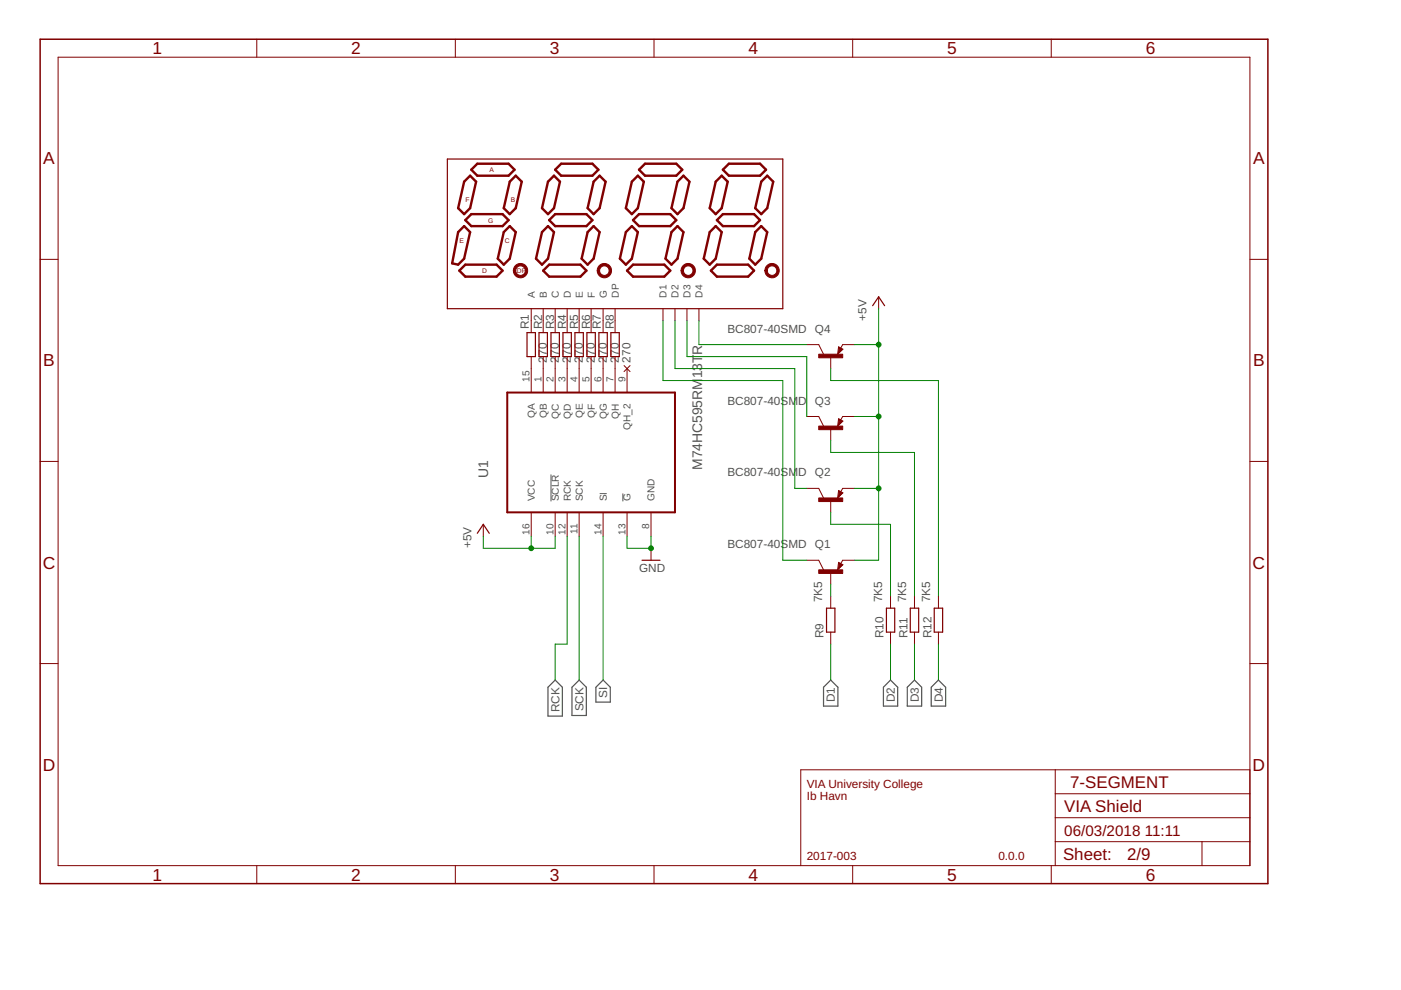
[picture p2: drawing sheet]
<svg xmlns="http://www.w3.org/2000/svg" width="297mm" height="210mm" viewBox="0 0 297 210" stroke-linecap="round" stroke-linejoin="round" font-family="sans-serif">
<path d="M116.8 100.6v5.7M132.1 104.6v1.7" fill="none" stroke="#505050" stroke-width=".21"/>
<path d="M117.7 144.2l1.5 1.5v6.1h-3v-6.1zM122.8 144.2l1.5 1.5v6h-3v-6zM127.9 144.2l1.5 1.5v3.2h-3.1v-3.2zM176.1 144.2l1.6 1.5v4h-3.1v-4zM188.8 144.2l1.5 1.5v4h-3v-4zM192.4 145.7l1.5-1.5 1.5 1.5v4h-3zM197.4 145.7l1.6-1.5 1.5 1.5v4h-3.1z" fill="none" stroke="#505050" stroke-width=".25"/>
<g fill="none" stroke="#800000" stroke-width=".25">
<path d="M94.8 33.7h71.2v31.7h-71.2zM111.7 70.5h1.8v5.1h-1.8zM114.3 70.5h1.8v5.1h-1.8zM116.8 70.5h1.8v5.1h-1.8zM119.4 70.5h1.7v5.1h-1.7zM121.9 70.5h1.8v5.1h-1.8zM124.4 70.5h1.8v5.1h-1.8zM127 70.5h1.8v5.1h-1.8zM129.5 70.5h1.8v5.1h-1.8zM177.9 73.7l.6 .4-.7 .7 .1-1 .4 .3-.3 .4v-.4M185 64.8l1.3-1.9 1.3 1.9M177.9 88.9l.6 .4-.7 .8 .1-1 .4 .2-.3 .4v-.4"/>
<path d="M101.2 113.1l1.3-1.9 1.2 1.9M136.1 118.8h3.8M177.9 104.2l.6 .4-.7 .7 .1-1 .4 .3-.3 .3v-.3M177.9 119.4l.6 .4-.7 .8 .1-1.1 .4 .3-.3 .4v-.4M175.2 128.9h1.8v5.1h-1.8zM187.9 128.9h1.8v5.1h-1.8zM193 128.9h1.8v5.1h-1.8zM198.1 128.9h1.8v5.1h-1.8z"/>
</g>
<g fill="none" stroke="#800000" stroke-width=".51">
<path d="M99.7 37.3l1.2 1.2-1.2 5.6-1.3 1.3-1.3-1.3 1.3-5.6zM99.9 36l1.3-1.3h6.6l1.3 1.3-1.3 1.3h-6.6zM109.3 37.3l1.3 1.2-1.3 5.6-1.2 1.3-1.3-1.3 1.3-5.6zM117.5 37.3l1.2 1.2-1.2 5.6-1.3 1.3-1.3-1.3 1.3-5.6zM117.7 36l1.3-1.3h6.6l1.3 1.3-1.3 1.3h-6.6zM127.1 37.3l1.3 1.2-1.3 5.6-1.2 1.3-1.3-1.3 1.3-5.6zM135.2 37.3l1.3 1.2-1.3 5.6-1.2 1.3-1.3-1.3 1.3-5.6zM135.5 36l1.3-1.3h6.6l1.3 1.3-1.3 1.3h-6.6zM144.9 37.3l1.3 1.2-1.3 5.6-1.3 1.3-1.2-1.3 1.2-5.6zM151.7 38.5l1.3-1.2 1.3 1.2-1.3 5.6-1.3 1.3-1.2-1.3zM153.3 36l1.2-1.3h6.6l1.3 1.3-1.3 1.3h-6.6zM162.7 37.3l1.2 1.2-1.2 5.6-1.3 1.3-1.3-1.3 1.3-5.6z"/>
<path d="M97.4 57.4l1.3-1.3h6.6l1.3 1.3-1.3 1.3h-6.6zM98.4 47.9l1.3 1.3-1.3 5.6-1.3 1.3-1.2-.3 1.2-6.6zM98.7 46.7l1.2-1.3h6.7l1.2 1.3-1.2 1.2h-6.7zM108.1 47.9l1.2 1.3-1.2 5.6-1.3 1.3-1.3-1.3 1.3-5.6zM115.2 57.4l1.2-1.3h6.7l1.2 1.3-1.2 1.3h-6.7zM116.2 47.9l1.3 1.3-1.3 5.6-1.3 1.3-1.3-1.3 1.3-5.6zM116.4 46.7l1.3-1.3h6.6l1.3 1.3-1.3 1.2h-6.6zM125.9 47.9l1.2 1.3-1.2 5.6-1.3 1.3-1.3-1.3 1.3-5.6zM132.9 57.4l1.3-1.3h6.6l1.3 1.3-1.3 1.3h-6.6zM134 47.9l1.2 1.3-1.2 5.6-1.3 1.3-1.3-1.3 1.3-5.6zM134.2 46.7l1.3-1.3h6.6l1.3 1.3-1.3 1.2h-6.6zM143.6 47.9l1.3 1.3-1.3 5.6-1.2 1.3-1.3-1.3 1.3-5.6z"/>
<path d="M150.7 57.4l1.3-1.3h6.6l1.3 1.3-1.3 1.3h-6.6zM151.7 47.9l1.3 1.3-1.3 5.6-1.2 1.3-1.3-1.3 1.3-5.6zM152 46.7l1.3-1.3h6.6l1.2 1.3-1.2 1.2h-6.6zM161.4 47.9l1.3 1.3-1.3 5.6-1.3 1.3-1.2-1.3 1.2-5.6z"/>
</g>
<g fill="#800000" stroke="#800000" stroke-width=".21">
<path d="M109.2 56.3a1.52 1.52 0 0 1 2.5 .3 1.52 1.52 0 0 1-.9 2.2 1.52 1.52 0 0 1-2-1.4h.5a1.02 1.02 0 0 1 1.5-.9 1.02 1.02 0 0 1 .2 1.7 1.02 1.02 0 0 1-1.6-.6l-.1-.2h-.5z" fill-rule="evenodd"/>
<path d="M127 56.3a1.52 1.52 0 0 1 2.4 .3 1.52 1.52 0 0 1-.8 2.2 1.52 1.52 0 0 1-2-1.4h.5a1.01 1.01 0 0 1 1.5-.9 1.01 1.01 0 0 1 .2 1.7 1.01 1.01 0 0 1-1.7-.6v-.2h-.5z" fill-rule="evenodd"/>
<path d="M144.8 56.3a1.52 1.52 0 0 1 2.4 .3 1.52 1.52 0 0 1-.9 2.2 1.52 1.52 0 0 1-1.9-1.4h.5a1.01 1.01 0 0 1 1.5-.9 1.01 1.01 0 0 1 .1 1.7 1.01 1.01 0 0 1-1.6-.6v-.2h-.5z" fill-rule="evenodd"/>
<path d="M162.6 56.3a1.52 1.52 0 0 1 2.4 .3 1.52 1.52 0 0 1-.9 2.3 1.52 1.52 0 0 1-1.9-1.5h.5a1.02 1.02 0 0 1 1.4-1 1.02 1.02 0 0 1 .3 1.7 1.02 1.02 0 0 1-1.7-.5v-.2h-.5z" fill-rule="evenodd"/>
</g>
<g fill="none" stroke="#800000" stroke-width=".21">
<path d="M12.3 12.1h252.7v171.4h-252.7zM54.4 8.3v3.8M96.5 8.3v3.8M138.7 8.3v3.8M180.8 8.3v3.8M222.9 8.3v3.8M8.5 55h3.8M265 55h3.8M112.6 65.4v5.1M112.6 75.6v7.6M115.2 65.4v5.1M115.2 75.6v7.6"/>
<path d="M117.7 65.4v5.1M117.7 75.6v7.6M120.2 65.4v5.1M120.2 75.6v7.6M122.8 65.4v5.1M122.8 75.6v7.6M125.3 65.4v5.1M125.3 75.6v7.6M127.9 65.4v5.1M127.9 75.6v7.6M130.4 65.4v5.1M130.4 75.6v7.6"/>
<path d="M132.3 77.5l1.3 1.3M132.9 78.1v5.1M133.6 77.5l-1.3 1.3M140.6 65.4v2.6M143.1 65.4v2.6M145.6 65.4v2.6M148.2 65.4v2.6M171 73.1h2.6l1 2M176.1 75.6v2.5M177.8 73.5l.9 .5-1.1 1.1zM181.2 73.1h-2.5l-.5 .7M186.3 62.9v2.5"/>
<path d="M8.5 97.8h3.8M171 88.3h2.6l1 2M176.1 90.8v2.6M177.8 88.8l.9 .5-1.1 1zM181.2 88.3h-2.5l-.5 .7M265 97.8h3.8M102.5 111.2v2.5M112.6 108.6v5.1M117.7 108.6v5.1M120.2 108.6v5.1M122.8 108.6v5.1M127.9 108.6v5.1"/>
<path d="M132.9 108.6v5.1M138 108.6v5.1M138 116.2v2.6M171 103.5h2.6l1 2.1M171 118.8h2.6l1 2M176.1 106.1v2.5M177.8 104l.9 .5-1.1 1.1zM177.8 119.2l.9 .5-1.1 1.1zM181.2 103.5h-2.5l-.5 .8M181.2 118.8h-2.5l-.5 .7M176.1 121.3v2.6M176.1 126.4v2.5"/>
<path d="M176.1 134v2.6M188.8 126.4v2.5M188.8 134v2.6M193.9 126.4v2.5M193.9 134v2.6M199 126.4v2.5M199 134v2.6M8.5 140.7h3.8M265 140.7h3.8M223.7 178.5h41.3M223.7 163.2v20.3M223.7 173.4h41.3"/>
<path d="M223.7 168.3h41.3M254.8 178.5v5M265 163.2h-95.2v20.3M54.4 183.5v3.8M96.5 183.5v3.8M138.7 183.5v3.8M180.8 183.5v3.8M222.9 183.5v3.8"/>
</g>
<path d="M107.5 83.2h35.6v25.4h-35.6z" fill="none" stroke="#800000" stroke-width=".42"/>
<path d="M8.5 8.3h260.3v179h-260.3z" fill="none" stroke="#800000" stroke-width=".32"/>
<g fill="#800000" stroke="#800000" stroke-width=".21">
<path d="M173.6 90.3h5.1v.8h-5.1z"/>
<path d="M173.6 75.1h5.1v.8h-5.1z"/>
<path d="M173.6 105.6h5.1v.7h-5.1z"/>
<path d="M173.6 120.8h5.1v.8h-5.1z"/>
</g>
<g fill="none" stroke="#008000" stroke-width=".21">
<path d="M140.6 68v12.7h25.4v38.1h5M143.1 68v10.1h25.4v25.4h2.5M145.6 68v7.6h25.4v12.7M148.2 68v5.1h22.8M176.1 78.1v2.6h22.9v45.7M181.2 73.1h5.1M186.3 65.4v53.4h-5.1M176.1 93.4v2.5h17.8v30.5M181.2 88.3h5.1M102.5 113.7v2.5h15.2v-2.5M112.6 113.7v2.5M120.2 113.7v22.9h-2.5v7.6"/>
<path d="M122.8 113.7v30.5M127.9 113.7v30.5M132.9 113.7v2.5h5.1v-2.5M176.1 108.6v2.6h12.7v15.2M181.2 103.5h5.1M176.1 123.9v2.5M176.1 136.6v7.6M188.8 136.6v7.6M193.9 136.6v7.6M199 136.6v7.6"/>
</g>
<g fill="#008000" stroke="#008000" stroke-width=".21">
<circle cx="112.6" cy="116.2" r=".51"/>
<circle cx="186.3" cy="73.1" r=".51"/>
<circle cx="186.3" cy="88.3" r=".51"/>
<circle cx="186.3" cy="103.5" r=".51"/>
<circle cx="138" cy="116.2" r=".51"/>
</g>
<g font-size="3.7" fill="#800000">
<text x="32.4" y="11.5">1</text>
<text x="74.5" y="11.5">2</text>
<text x="116.6" y="11.5">3</text>
<text x="158.7" y="11.5">4</text>
<text x="200.8" y="11.5">5</text>
<text x="242.9" y="11.5">6</text>
<text x="9.2" y="34.8">A</text>
<text x="265.7" y="34.8">A</text>
<text x="9.2" y="77.7">B</text>
<text x="265.7" y="77.7">B</text>
<text x="9.1" y="120.6">C</text>
<text x="265.6" y="120.6">C</text>
<text x="9.1" y="163.4">D</text>
<text x="265.6" y="163.4">D</text>
<text x="32.4" y="186.7">1</text>
<text x="74.5" y="186.7">2</text>
<text x="116.6" y="186.7">3</text>
<text x="158.7" y="186.7">4</text>
<text x="200.8" y="186.7">5</text>
<text x="242.9" y="186.7">6</text>
</g>
<g font-size="3.6" fill="#800000">
<text x="226.9" y="167">7-SEGMENT</text>
<text x="225.6" y="172.1">VIA Shield</text>
<text x="225.4" y="182.4">Sheet:</text>
<text x="239" y="182.3">2/9</text>
</g>
<g font-size="3.2" fill="#800000">
<text x="225.6" y="177.2">06/03/2018</text>
<text x="242.7" y="177.2">11:11</text>
</g>
<g font-size="2.9" fill="#505050">
<text x="148.9" y="75.2" transform="rotate(-90 148.9 75.2)">R</text>
<text x="148.9" y="80.2" transform="rotate(-90 148.9 80.2)">13T</text>
<text x="103.5" y="101.3" transform="rotate(-90 103.5 101.3)">U1</text>
<text x="148.9" y="99.6" transform="rotate(-90 148.9 99.6)">M74HC595RM</text>
</g>
<g font-size="2.5" fill="#505050">
<text x="112.1" y="69.8" transform="rotate(-90 112.1 69.8)">R1</text>
<text x="114.9" y="69.8" transform="rotate(-90 114.9 69.8)">R2</text>
<text x="117.5" y="69.8" transform="rotate(-90 117.5 69.8)">R3</text>
<text x="120" y="69.8" transform="rotate(-90 120 69.8)">R4</text>
<text x="122.6" y="69.8" transform="rotate(-90 122.6 69.8)">R5</text>
<text x="125.1" y="69.8" transform="rotate(-90 125.1 69.8)">R6</text>
<text x="127.4" y="69.8" transform="rotate(-90 127.4 69.8)">R7</text>
<text x="130.2" y="69.8" transform="rotate(-90 130.2 69.8)">R8</text>
<text x="154.2" y="70.5">BC807-40SMD Q4</text>
<text x="183.7" y="68" transform="rotate(-90 183.7 68)">+5V</text>
<text x="115.9" y="76.9" transform="rotate(-90 115.9 76.9)">270</text>
<text x="118.5" y="76.9" transform="rotate(-90 118.5 76.9)">270</text>
<text x="121" y="76.9" transform="rotate(-90 121 76.9)">270</text>
<text x="123.6" y="76.9" transform="rotate(-90 123.6 76.9)">270</text>
<text x="126.1" y="76.9" transform="rotate(-90 126.1 76.9)">270</text>
<text x="128.6" y="76.9" transform="rotate(-90 128.6 76.9)">270</text>
<text x="131.2" y="76.9" transform="rotate(-90 131.2 76.9)">270</text>
<text x="133.7" y="76.9" transform="rotate(-90 133.7 76.9)">270</text>
<text x="154.2" y="85.8">BC807-40SM</text>
<text x="169.2" y="85.8">D</text>
<text x="172.8" y="85.8">Q3</text>
<text x="154.2" y="101">BC807-40SM</text>
<text x="169.2" y="101">D Q2</text>
<text x="99.9" y="116.2" transform="rotate(-90 99.9 116.2)">+5V</text>
<text x="154.2" y="116.2">BC807-40SMD Q1</text>
<text x="135.5" y="121.3">GND</text>
<text x="174.3" y="127.7" transform="rotate(-90 174.3 127.7)">7K5</text>
<text x="187" y="127.7" transform="rotate(-90 187 127.7)">7K5</text>
<text x="192.1" y="127.7" transform="rotate(-90 192.1 127.7)">7K5</text>
<text x="197.2" y="127.7" transform="rotate(-90 197.2 127.7)">7K5</text>
<text x="174.6" y="135.3" transform="rotate(-90 174.6 135.3)">R9</text>
<text x="187.3" y="135.3" transform="rotate(-90 187.3 135.3)">R10</text>
<text x="192.4" y="135.3" transform="rotate(-90 192.4 135.3)">R11</text>
<text x="197.5" y="135.3" transform="rotate(-90 197.5 135.3)">R12</text>
<text x="128.8" y="148.1" transform="rotate(-90 128.8 148.1)">SI</text>
<text x="177" y="148.9" transform="rotate(-90 177 148.9)">D1</text>
<text x="189.7" y="148.9" transform="rotate(-90 189.7 148.9)">D2</text>
<text x="194.8" y="148.9" transform="rotate(-90 194.8 148.9)">D3</text>
<text x="199.9" y="148.9" transform="rotate(-90 199.9 148.9)">D4</text>
<text x="118.6" y="151" transform="rotate(-90 118.6 151)">RCK</text>
<text x="123.7" y="150.8" transform="rotate(-90 123.7 150.8)">SCK</text>
</g>
<g font-size="2.5" fill="#800000">
<text x="171" y="167">VIA University College</text>
<text x="171" y="169.6">Ib Havn</text>
<text x="171" y="182.3">2017-003</text>
<text x="211.7" y="182.3">0.0.0</text>
</g>
<g font-size="2.1" fill="#505050">
<text x="113.4" y="63.1" transform="rotate(-90 113.4 63.1)">A</text>
<text x="115.9" y="63.1" transform="rotate(-90 115.9 63.1)">B</text>
<text x="118.5" y="63.1" transform="rotate(-90 118.5 63.1)">C</text>
<text x="121" y="63.1" transform="rotate(-90 121 63.1)">D</text>
<text x="123.6" y="63.1" transform="rotate(-90 123.6 63.1)">E</text>
<text x="126.1" y="63.1" transform="rotate(-90 126.1 63.1)">F</text>
<text x="128.6" y="63.1" transform="rotate(-90 128.6 63.1)">G</text>
<text x="131.2" y="63.1" transform="rotate(-90 131.2 63.1)">DP</text>
<text x="141.3" y="63.1" transform="rotate(-90 141.3 63.1)">D1</text>
<text x="143.9" y="63.1" transform="rotate(-90 143.9 63.1)">D2</text>
<text x="146.4" y="63.1" transform="rotate(-90 146.4 63.1)">D3</text>
<text x="148.9" y="63.1" transform="rotate(-90 148.9 63.1)">D4</text>
<text x="112.3" y="80.9" transform="rotate(-90 112.3 80.9)">15</text>
<text x="114.8" y="80.9" transform="rotate(-90 114.8 80.9)">1</text>
<text x="117.4" y="80.9" transform="rotate(-90 117.4 80.9)">2</text>
<text x="119.9" y="80.9" transform="rotate(-90 119.9 80.9)">3</text>
<text x="122.4" y="80.9" transform="rotate(-90 122.4 80.9)">4</text>
<text x="125" y="80.9" transform="rotate(-90 125 80.9)">5</text>
<text x="127.5" y="80.9" transform="rotate(-90 127.5 80.9)">6</text>
<text x="130.1" y="80.9" transform="rotate(-90 130.1 80.9)">7</text>
<text x="132.6" y="80.9" transform="rotate(-90 132.6 80.9)">9</text>
<text x="113.4" y="88.7" transform="rotate(-90 113.4 88.7)">QA</text>
<text x="115.9" y="88.7" transform="rotate(-90 115.9 88.7)">QB</text>
<text x="118.5" y="88.8" transform="rotate(-90 118.5 88.8)">QC</text>
<text x="121" y="88.8" transform="rotate(-90 121 88.8)">QD</text>
<text x="123.6" y="88.7" transform="rotate(-90 123.6 88.7)">QE</text>
<text x="126.1" y="88.6" transform="rotate(-90 126.1 88.6)">QF</text>
<text x="128.6" y="88.9" transform="rotate(-90 128.6 88.9)">QG</text>
<text x="131.2" y="88.8" transform="rotate(-90 131.2 88.8)">QH</text>
<text x="133.7" y="91.2" transform="rotate(-90 133.7 91.2)">QH_2</text>
<text x="113.4" y="106.3" transform="rotate(-90 113.4 106.3)">VCC</text>
<text x="118.5" y="106.3" transform="rotate(-90 118.5 106.3)">SCLR</text>
<text x="121" y="106.3" transform="rotate(-90 121 106.3)">RCK</text>
<text x="123.6" y="106.3" transform="rotate(-90 123.6 106.3)">SCK</text>
<text x="128.6" y="106.3" transform="rotate(-90 128.6 106.3)">SI</text>
<text x="133.7" y="106.3" transform="rotate(-90 133.7 106.3)">G</text>
<text x="138.8" y="106.3" transform="rotate(-90 138.8 106.3)">GND</text>
<text x="112.3" y="113.3" transform="rotate(-90 112.3 113.3)">16</text>
<text x="117.4" y="113.3" transform="rotate(-90 117.4 113.3)">10</text>
<text x="119.9" y="113.3" transform="rotate(-90 119.9 113.3)">12</text>
<text x="122.4" y="113.2" transform="rotate(-90 122.4 113.2)">11</text>
<text x="127.5" y="113.3" transform="rotate(-90 127.5 113.3)">14</text>
<text x="132.6" y="113.3" transform="rotate(-90 132.6 113.3)">13</text>
<text x="137.7" y="112.1" transform="rotate(-90 137.7 112.1)">8</text>
</g>
<g font-size="1.4" fill="#800000">
<text x="103.8" y="36.5">A</text>
<text x="98.7" y="42.8">F</text>
<text x="103.5" y="47.2">G</text>
<text x="108.3" y="42.8">B</text>
<text x="97.4" y="51.5">E</text>
<text x="107.1" y="51.5">C</text>
<text x="102.2" y="57.9">D</text>
<text x="109.6" y="57.9">DP</text>
</g>
</svg>
